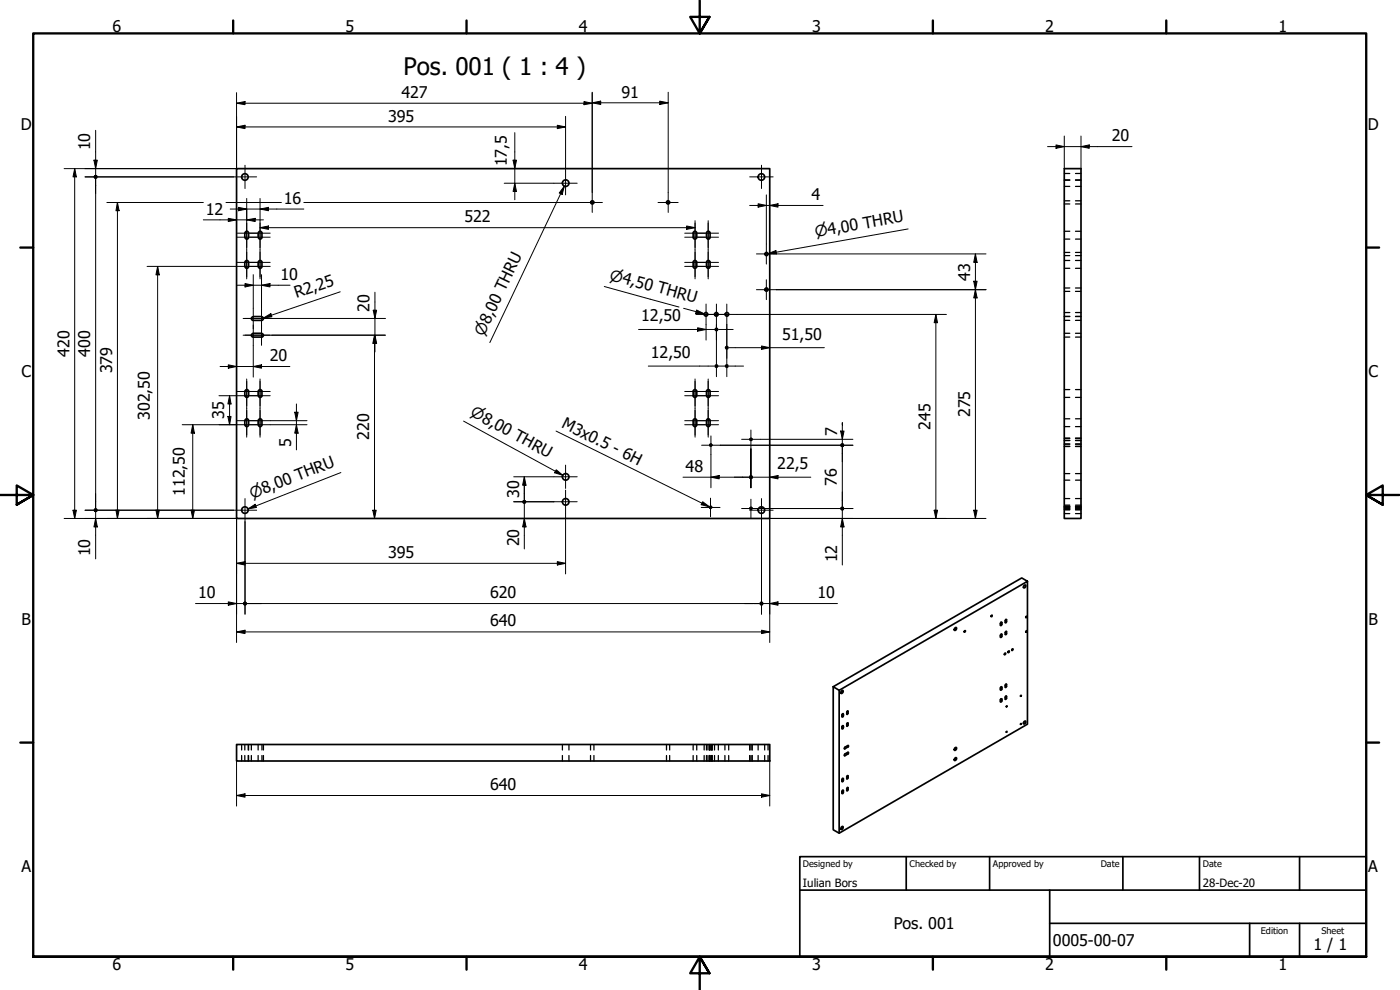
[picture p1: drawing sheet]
<svg xmlns="http://www.w3.org/2000/svg" width="420mm" height="297mm" viewBox="0 0 420 297" stroke-linecap="round" stroke-linejoin="round" font-family="sans-serif">
<!-- layer: Visible (ISO) -->
<g fill="none" stroke="#000" stroke-width=".51">
<path d="M71 50.6h160v105h-160zM319.4 50.6h5v105h-5zM73.5 70v1.2M73.5 78.7v1.2M73.5 80a.54 .54 0 0 0 .6 .5 .54 .54 0 0 0 .5-.5M73.5 78.7a.54 .54 0 0 1 .6-.5 .54 .54 0 0 1 .5 .5v1.2M73.5 69.9a.54 .54 0 0 1 .6-.5 .54 .54 0 0 1 .5 .5v1.3a.54 .54 0 0 1-.5 .5 .54 .54 0 0 1-.6-.5M77.5 79.9v-1.2a.54 .54 0 0 1 .6-.5 .54 .54 0 0 1 .5 .5v1.2M77.5 80a.54 .54 0 0 0 .6 .5 .54 .54 0 0 0 .5-.5M77.6 69.7a.54 .54 0 0 1 .6-.3 .54 .54 0 0 1 .4 .6v1.2a.54 .54 0 0 1-.5 .5 .54 .54 0 0 1-.6-.5zM208 80a.54 .54 0 0 0 .6 .5 .54 .54 0 0 0 .5-.5M208 79.9v-1.2a.54 .54 0 0 1 .6-.5 .54 .54 0 0 1 .5 .5v1.2"/>
<path d="M208.1 69.7a.54 .54 0 0 1 .6-.3 .54 .54 0 0 1 .4 .5v1.3a.54 .54 0 0 1-.6 .5 .54 .54 0 0 1-.5-.5zM212 79.9v-1.2a.54 .54 0 0 1 .6-.5 .54 .54 0 0 1 .5 .5v1.2M212 80a.54 .54 0 0 0 .6 .5 .54 .54 0 0 0 .5-.5M212.1 69.7a.54 .54 0 0 1 .6-.3 .54 .54 0 0 1 .4 .6v1.2a.54 .54 0 0 1-.5 .5 .54 .54 0 0 1-.6-.5zM76 95a.54 .54 0 0 0-.6 .6 .54 .54 0 0 0 .6 .5h2.5M76 100h2.5M76 95h2.5M78.5 95a.54 .54 0 0 1 .6 .6 .54 .54 0 0 1-.6 .5M73.5 117.5v1.2M73.5 117.4a.54 .54 0 0 1 .6-.5 .54 .54 0 0 1 .5 .5M74.6 117.5v1.2a.54 .54 0 0 1-.5 .5 .54 .54 0 0 1-.6-.5M76 100.1a.54 .54 0 0 0-.6 .5 .54 .54 0 0 0 .6 .5h2.5"/>
<path d="M77.5 117.5v1.2a.54 .54 0 0 0 .6 .5 .54 .54 0 0 0 .5-.5v-1.2M77.5 117.4a.54 .54 0 0 1 .6-.5 .54 .54 0 0 1 .5 .5M78.5 100.1a.54 .54 0 0 1 .6 .5 .54 .54 0 0 1-.6 .5M208 117.5v1.2a.54 .54 0 0 0 .6 .5 .54 .54 0 0 0 .5-.5v-1.2M208 117.4a.54 .54 0 0 1 .6-.5 .54 .54 0 0 1 .5 .5M212 117.4a.54 .54 0 0 1 .6-.5 .54 .54 0 0 1 .5 .5M212 117.5v1.2a.54 .54 0 0 0 .6 .5 .54 .54 0 0 0 .5-.5v-1.2M73.5 126.2v1.2M73.5 127.5a.54 .54 0 0 0 .6 .5 .54 .54 0 0 0 .5-.5M73.5 126.2a.54 .54 0 0 1 .6-.5 .54 .54 0 0 1 .5 .5v1.2M77.5 127.4v-1.2a.54 .54 0 0 1 .6-.5 .54 .54 0 0 1 .5 .5v1.2M77.5 127.5a.54 .54 0 0 0 .6 .5 .54 .54 0 0 0 .5-.5"/>
<path d="M208 127.5a.54 .54 0 0 0 .6 .5 .54 .54 0 0 0 .5-.5M208 127.4v-1.2a.54 .54 0 0 1 .6-.5 .54 .54 0 0 1 .5 .5v1.2M212 127.4v-1.2a.54 .54 0 0 1 .6-.5 .54 .54 0 0 1 .5 .5v1.2M212 127.5a.54 .54 0 0 0 .6 .5 .54 .54 0 0 0 .5-.5M307.4 175.6l.2-.1a.42 .42 0 0 1 .2 .6 .42 .42 0 0 1-.7 .1zM308.4 174.4l-1.8-1-56.5 32.6 1.7 1.1 56.6-32.7v42.9l-56.6 32.7-1.7-1v-43M286.5 188.5l.1-.1a.27 .27 0 0 1 .5 0 .27 .27 0 0 1-.1 .4l-.3 .4a.33 .33 0 0 1-.4-.3 .33 .33 0 0 1 .2-.4zM300.3 190.4h.4l-.3 .8-.2-.1zM300.4 186.7h.2l.1 .6-.4 .4zM301.8 185.9h.3l-.2 1-.2-.1zM301.9 189.5h.2v.7l-.3 .2-.1-.7zM303.8 194.7a.24 .24 0 0 1 .2 .3 .24 .24 0 0 1-.3 .1z"/>
<path d="M308 189.3h.2l-.2 .4zM308 185h.2l-.3 .3zM251.8 207.1v42.9M252.6 207.2l.2-.1a.47 .47 0 0 1 .2 .6 .47 .47 0 0 1-.7 .2zM252.7 217.9h.4l-.1 .7-.2 .1zM252.8 214.2l.2-.1 .1 .2-.2 .8-.2-.1zM254.2 217h.3v.6l-.2 .3zM254.2 213.5l.3-.2v.7l-.2 .4zM300.3 206.2l.2-.2 .2 .2-.3 .9-.2-.2zM300.3 209.8h.4l-.1 .7-.2 .2zM301.8 205.3h.3v.7l-.3 .3zM301.9 208.8l.2 .1v.6l-.3 .4-.1-.8z"/>
<path d="M302.1 211.8h.2l-.2 .3zM302.1 219.4l-.1 .3zM306.3 208.6h.2l-.1 .3zM307.4 216.5a.27 .27 0 0 1 .4-.1 .27 .27 0 0 1 0 .4l-.1 .2a.35 .35 0 0 1-.6 .2 .35 .35 0 0 1 .2-.6zM71 223.4h160v4.9h-160zM252.8 237.2h.3l-.2 .9-.2-.1zM252.8 233.6l.2-.1 .1 .7-.4 .4zM253.5 226.3l1.1-.6v.5l-1 .5-.2-.1zM253.6 224.2l1-.5v.4l-1.2 .6zM254.3 236.3h.2l-.2 1-.2-.1zM254.3 232.8h.2v.7l-.3 .2zM286.5 227.6l.1-.2a.27 .27 0 0 1 .5 0 .27 .27 0 0 1-.1 .4l-.2 .3a.27 .27 0 0 1-.4 0 .27 .27 0 0 1 0-.4z"/>
<path d="M286.5 224.5a.35 .35 0 0 1 .6-.2 .35 .35 0 0 1-.1 .6l-.2 .1a.27 .27 0 0 1-.4 .1 .27 .27 0 0 1 0-.5zM252.6 248.1l.2-.1a.47 .47 0 0 1 .2 .6 .47 .47 0 0 1-.7 .2z"/>
<circle cx="73.5" cy="53.1" r=".98"/>
<circle cx="169.8" cy="54.9" r=".98"/>
<circle cx="228.5" cy="53.1" r=".98"/>
<circle cx="177.8" cy="60.7" r=".48"/>
<circle cx="200.5" cy="60.7" r=".48"/>
<circle cx="230" cy="76.2" r=".48"/>
<circle cx="211.9" cy="94.3" r=".54"/>
<circle cx="215" cy="94.3" r=".54"/>
<circle cx="218.2" cy="94.3" r=".54"/>
<circle cx="230" cy="86.9" r=".48"/>
<circle cx="213.3" cy="133.6" r=".29"/>
<circle cx="225.4" cy="131.8" r=".29"/>
<circle cx="73.5" cy="153.1" r=".98"/>
<circle cx="169.8" cy="150.6" r=".98"/>
<circle cx="169.8" cy="143.1" r=".98"/>
<circle cx="213.3" cy="152.2" r=".29"/>
<circle cx="225.4" cy="152.5" r=".29"/>
<circle cx="228.5" cy="153.1" r=".98"/>
<circle cx="289.5" cy="189.4" r=".21"/>
<circle cx="297.6" cy="184.8" r=".21"/>
<circle cx="301.6" cy="196.2" r=".22"/>
<circle cx="302.7" cy="195.5" r=".25"/>
<circle cx="306.4" cy="217.2" r=".13"/>
</g>
<!-- layer: Visible Narrow (ISO) -->
<g fill="none" stroke="#000" stroke-width=".38">
<path d="M213.7 133.6a.35 .35 0 0 0-.3-.4 .35 .35 0 0 0-.4 .3 .35 .35 0 0 0 .3 .4M225.7 131.9a.35 .35 0 0 0-.2-.4 .35 .35 0 0 0-.5 .3 .35 .35 0 0 0 .3 .4M213.6 152.3a.35 .35 0 0 0-.3-.4 .35 .35 0 0 0-.4 .3 .35 .35 0 0 0 .3 .4M225.7 152.6a.35 .35 0 0 0-.2-.4 .35 .35 0 0 0-.5 .3 .35 .35 0 0 0 .3 .4M300.2 190.7l.5 .2M300.2 187.1l.5 .2M300.4 190.3l.3 .1M300.4 186.7l.3 .1M301.7 189.9l.4 .2M301.7 186.3l.4 .2M301.9 189.5l.2 .1M301.9 185.9l.2 .1"/>
<path d="M252.7 218.1l.4 .3M252.7 214.6l.4 .2M252.9 217.7l.2 .2M252.9 214.2l.2 .1M254.1 217.3l.4 .2M254.1 213.7l.4 .3M254.3 216.9l.2 .1M254.3 213.3l.2 .2M300.2 206.5l.5 .2M300.2 210l.5 .3M300.4 206.1l.3 .1M300.4 209.7l.3 .1"/>
<path d="M301.7 209.2l.4 .3M301.7 205.7l.4 .2M301.9 208.8l.2 .2M301.9 205.3l.2 .1M252.7 237.5l.4 .2M252.7 233.9l.4 .3M252.9 237.1l.2 .1M252.9 233.5l.2 .2M253.4 226.6l.2 .1M253.4 224.6h.2M254.1 226l.3 .2M254.1 224l.3 .1"/>
<path d="M254.1 236.7l.4 .2M254.1 233.1l.4 .2M254.3 236.3l.2 .1M254.3 232.7l.2 .1"/>
</g>
<!-- layer: Hidden (ISO) -->
<g fill="none" stroke="#000" stroke-width=".38">
<path d="M319.4 54h1.7M319.4 55.9h1.7M319.4 52.1h1.7M319.4 54.1h1.7M322.8 54h1.6M322.8 55.9h1.6M322.8 52.1h1.6M322.8 54.1h1.6M319.4 60.2h1.7M319.4 61.2h1.7M319.4 75.7h1.7M319.4 76.7h1.7"/>
<path d="M319.4 78.2h1.7M319.4 69.4h1.7M319.4 71.7h1.7M322.8 60.2h1.6M322.8 61.2h1.6M322.8 75.7h1.6M322.8 76.7h1.6M322.8 78.2h1.6M322.8 69.4h1.6M322.8 71.7h1.6M319.4 100h1.7M319.4 96.1h1.7"/>
<path d="M319.4 95h1.7M319.4 93.8h1.7M319.4 94.9h1.7M319.4 86.4h1.7M319.4 87.4h1.7M319.4 80.5h1.7M322.8 100h1.6M322.8 96.1h1.6M322.8 95h1.6M322.8 93.8h1.6M322.8 94.9h1.6M322.8 86.4h1.6"/>
<path d="M322.8 87.4h1.6M322.8 80.5h1.6M319.4 101.1h1.7M319.4 116.9h1.7M319.4 119.2h1.7M322.8 101.1h1.6M322.8 116.9h1.6M322.8 119.2h1.6M319.4 133.3h1.7M319.4 133.9h1.7M319.4 131.6h1.7M319.4 132.1h1.7"/>
<path d="M319.4 133.2h1.7M319.4 134h1.7M319.4 131.4h1.7M319.4 132.2h1.7M319.4 125.7h1.7M319.4 128h1.7M322.8 133.3h1.6M322.8 133.9h1.6M322.8 131.6h1.6M322.8 132.1h1.6M322.8 133.2h1.6M322.8 134h1.6"/>
<path d="M322.8 131.4h1.6M322.8 132.2h1.6M322.8 125.7h1.6M322.8 128h1.6M319.4 152.2h1.7M319.4 152.9h1.7M319.4 151.9h1.7M319.4 152.6h1.7M319.4 153h1.7M319.4 149.6h1.7M319.4 151.6h1.7M319.4 142.1h1.7"/>
<path d="M319.4 144.1h1.7M319.4 152.1h1.7M319.4 154.1h1.7M322.8 152.2h1.6M322.8 152.9h1.6M322.8 151.9h1.6M322.8 152.6h1.6M322.8 153h1.6M322.8 149.6h1.6M322.8 151.6h1.6M322.8 142.1h1.6M322.8 144.1h1.6"/>
<path d="M322.8 152.1h1.6M322.8 154.1h1.6M72.5 223.4v1.6M72.5 226.7v1.6M73.5 223.4v1.6M73.5 226.7v1.6M74.5 223.4v1.6M74.5 226.7v1.6M74.6 223.4v1.6M74.6 226.7v1.6M75.4 223.4v1.6M75.4 226.7v1.6"/>
<path d="M77.5 223.4v1.6M77.5 226.7v1.6M78.6 223.4v1.6M78.6 226.7v1.6M79.1 223.4v1.6M79.1 226.7v1.6M168.8 223.4v1.6M168.8 226.7v1.6M170.8 223.4v1.6M170.8 226.7v1.6M177.2 223.4v1.6M177.2 226.7v1.6"/>
<path d="M178.2 223.4v1.6M178.2 226.7v1.6M200 223.4v1.6M200 226.7v1.6M201 223.4v1.6M201 226.7v1.6M208 223.4v1.6M208 226.7v1.6M209.1 223.4v1.6M209.1 226.7v1.6M211.3 223.4v1.6M211.3 226.7v1.6"/>
<path d="M212 223.4v1.6M212 226.7v1.6M212.5 223.4v1.6M212.5 226.7v1.6M212.9 223.4v1.6M212.9 226.7v1.6M213 223.4v1.6M213 226.7v1.6M213.1 223.4v1.6M213.1 226.7v1.6M213.6 223.4v1.6M213.6 226.7v1.6"/>
<path d="M213.7 223.4v1.6M213.7 226.7v1.6M214.4 223.4v1.6M214.4 226.7v1.6M215.6 223.4v1.6M215.6 226.7v1.6M217.6 223.4v1.6M217.6 226.7v1.6M218.7 223.4v1.6M218.7 226.7v1.6M225 223.4v1.6M225 226.7v1.6"/>
<path d="M225.1 223.4v1.6M225.1 226.7v1.6M225.7 223.4v1.6M225.7 226.7v1.6M227.5 223.4v1.6M227.5 226.7v1.6M229.5 223.4v1.6M229.5 226.7v1.6M230.5 223.4v1.6M230.5 226.7v1.6"/>
</g>
<!-- layer: Border (ISO) -->
<g fill="none" stroke="#000" stroke-width=".7">
<path d="M70 6.1v3.9M140 6.1v3.9M210 0v10l-2.9-4.9h5.8l-2.9 4.9 2.9-4.9M280 6.1v3.9M350 6.1v3.9M6.1 74.3h3.9M410 74.3h3.9M0 148.5h10l-5-2.8v5.7l5-2.9-5 2.9M420 148.5h-10l5-2.8v5.7l-5-2.9 5 2.9M6.1 222.8h3.9M410 222.8h3.9M10 287.1v-277.1h400v277.1h-400h400"/>
<path d="M70 287.1v3.8M140 287.1v3.8M212.9 292l-2.9-4.9 2.9 4.9h-5.8l2.9-4.9v9.9M280 287.1v3.8M350 287.1v3.8"/>
</g>
<!-- layer: Title (ISO) -->
<path d="M240 257h170v30.1h-170zM272 257v10.1M297 257v10.1M337 257v10.1M360 257v10.1M390 257v10.1M240 267.1h170M315 277h95M315 267.1v20M375 277v10.1M390 277v10.1" fill="none" stroke="#000" stroke-width=".51"/>
<!-- layer: Dimension (ISO) -->
<g fill="none" stroke="#000" stroke-width=".3">
<path d="M28.7 39.1v14M71 38.1l2.5-.5v1zM71 31l2.5-.5v.9zM71 27.8v22.8h-51.8M71 38.1h98.7M71 31h106.7M154.5 39.8v20.1M167.3 37.6l2.4 .5-2.4 .5zM169.7 34.9v16.5M175.3 30.5l2.4 .5-2.4 .4zM177.7 30.8l2.6-.5v1.1zM177.7 27.7v30"/>
<path d="M177.7 30.8h22.8M198 30.3l2.5 .5-2.5 .6zM200.5 27.7v30M22.4 50.6l.5 2.5h-1zM22.4 50.6v105M25.5 53.1h44.5M28.2 48.1h1l-.5 2.5zM28.7 53.7v98.7M74 59.5v6.7M78 59.5v6.7M151.3 55h14.9M154 48.1h1l-.5 2.5z"/>
<path d="M154.5 55l.5 2.5h-1zM230 58.5v14.7M314.4 44h25.3M316.9 43.5l2.5 .5-2.5 .5zM319.4 40.8v9.8M324.4 44l2.5-.5v1zM324.4 40.8v9.8M32.1 60.8h28.9M35.2 60.8l.6 2.4h-1zM35.2 60.8v94.8M44.1 79.9h26.9M47.3 79.9l.5 2.6h-1z"/>
<path d="M47.3 79.9v75.7M61 66h18.1M67.8 60.8h16.7M68.5 65.5l2.5 .5-2.5 .5zM69.1 62.7h22.1M71.6 62.2l2.4 .5-2.4 .5zM74 66l2.6-.5v1zM78 62.7l2.6-.5v1zM78 68.3l2.6-.5v1zM78 68.3h130.6M91.2 60.8h83.6M206.1 67.8l2.5 .5-2.5 .5z"/>
<path d="M225 61.6h22M227.5 61.1l2.5 .5-2.5 .6zM231 61.6l2.5-.5v1.1zM233 76.2h62.9M292.7 76.2l.5 2.5h-1zM292.7 76.2v79.4M71 85.6h16.1M73.5 85.1l2.5 .5-2.5 .5zM76 82.4v10.1M78.5 85.6l2.5-.5v1zM78.5 82.4v10.1M79.1 95.4l2.2-1.3 .3 .9z"/>
<path d="M81.6 95.6h34.1M102.1 87.6l-23 7.8M112 93.1h1l-.5 2.5zM112.5 87.7v17.9M191.6 98.9h23.4M209.4 98.3l2.5 .6-2.5 .5zM211.9 97.4v4.6M215 97.4v15.6M215.6 98.9h4.4M218.1 97.4v15.6M221.2 94.3h62.8M233 86.9h62.9"/>
<path d="M280.9 94.3l.5 2.5h-1zM280.9 94.3v61.3M292.2 84.4h1l-.5 2.5zM292.7 86.9l.5 2.5h-1zM65.7 118.7h5.3M66 110h21M68.5 109.5l2.5 .5-2.5 .5zM68.9 118.7l.4 2.5h-.9zM68.9 118.7v8.7M76 110l2.5-.5v1zM76 103.6v9.5M81.6 100.6h34.1"/>
<path d="M112.4 100.6l.5 2.4h-1zM112.4 100.6v55M112.5 100.6l.5 2.4h-1zM194.6 109.8h19.8M215 109.8h3.1M218.8 109.8h4.3M218.8 104.3h28.6M228.5 103.8l2.5 .5-2.5 .5zM54.7 127.4h16.3M57.8 127.4l.6 2.6h-1.1zM57.8 127.4v28.2M68.4 125h.9l-.4 2.4z"/>
<path d="M81.1 127.4h11M81.1 126.2h11M88.5 123.7h1l-.5 2.5zM89 127.4l.5 2.6h-1zM89 121.2v13.8M213.4 136.4v10M216.2 133.6h9.1M225.5 133.6h30.5M228.2 131.8h27.8M252.3 129.3h1l-.5 2.5zM252.8 127.5v-.6v6.7M252.8 134.2v17.7"/>
<path d="M19.2 155.6h51.8v37.2M21.9 153.1h1l-.5 2.5zM25.5 153.1h44.5M28.7 155.6l.5 2.5h-1zM28.7 153.1v14.6M34.8 153.1h1l-.6 2.5zM46.8 153.1h1l-.5 2.5zM57.3 153.1h1.1l-.6 2.5zM73.5 156.6v27.7M111.9 153.1h1l-.5 2.5zM154.2 150.5h12M154.2 143.1h12"/>
<path d="M157.4 155.6l.5 2.5h-1.1zM157.4 143.1l.5 2.5h-1.1zM157.4 143.1v6.9M157.4 150.5v14.2M169.7 154.1v18.1M205 143.2h19.8M213.4 143.2l2.4-.5v1zM225.4 143.2h17.9M225.4 146.4v-11.7v11.7M228.2 152.6h.2M228.5 156.6v27.7M228.6 152.6h27.4"/>
<path d="M231 143.2l2.5-.5v1zM252.8 155.6l.5 2.5h-1zM252.8 152.6v16.9M280.4 153.1h1l-.5 2.5zM292.2 153.1h1l-.5 2.5zM295.9 155.6h-64.9v37.2M71 169l2.5-.5v1zM71 169h98.7M167.3 168.5l2.4 .5-2.4 .5zM58.7 181.1h14.8M68.5 180.6l2.5 .5-2.5 .5zM71 189.6l2.5-.5v1z"/>
<path d="M71 189.6h160M74.1 181.1h153.8M228.5 189.1l2.5 .5-2.5 .5zM228.5 181.1h22.8M231 181.1l2.5-.5v1zM71 238.7l2.5-.5v1zM71 228.3v13.6M71 238.7h160M228.5 238.2l2.5 .5-2.5 .5zM231 228.3v13.6"/>
</g>
<g fill="#000">
<path d="M71 38.1l2.5-.5v1z" fill-rule="evenodd"/>
<path d="M71 31l2.5-.5v.9z" fill-rule="evenodd"/>
<path d="M167.3 37.6l2.4 .5-2.4 .5z" fill-rule="evenodd"/>
<path d="M175.3 30.5l2.4 .5-2.4 .4z" fill-rule="evenodd"/>
<path d="M177.7 30.8l2.6-.5v1.1z" fill-rule="evenodd"/>
<path d="M198 30.3l2.5 .5-2.5 .6z" fill-rule="evenodd"/>
<path d="M22.4 50.6l.5 2.5h-1z" fill-rule="evenodd"/>
<path d="M28.2 48.1h1l-.5 2.5z" fill-rule="evenodd"/>
<path d="M154 48.1h1l-.5 2.5z" fill-rule="evenodd"/>
<path d="M154.5 55l.5 2.5h-1z" fill-rule="evenodd"/>
<path d="M316.9 43.5l2.5 .5-2.5 .5z" fill-rule="evenodd"/>
<path d="M324.4 44l2.5-.5v1z" fill-rule="evenodd"/>
<path d="M35.2 60.8l.6 2.4h-1z" fill-rule="evenodd"/>
<path d="M68.5 65.5l2.5 .5-2.5 .5z" fill-rule="evenodd"/>
<path d="M71.6 62.2l2.4 .5-2.4 .5z" fill-rule="evenodd"/>
<path d="M74 66l2.6-.5v1z" fill-rule="evenodd"/>
<path d="M78 62.7l2.6-.5v1z" fill-rule="evenodd"/>
<path d="M78 68.3l2.6-.5v1z" fill-rule="evenodd"/>
<path d="M206.1 67.8l2.5 .5-2.5 .5z" fill-rule="evenodd"/>
<path d="M227.5 61.1l2.5 .5-2.5 .6z" fill-rule="evenodd"/>
<path d="M231 61.6l2.5-.5v1.1z" fill-rule="evenodd"/>
<path d="M292.7 76.2l.5 2.5h-1z" fill-rule="evenodd"/>
<path d="M47.3 79.9l.5 2.6h-1z" fill-rule="evenodd"/>
<path d="M73.5 85.1l2.5 .5-2.5 .5z" fill-rule="evenodd"/>
<path d="M78.5 85.6l2.5-.5v1z" fill-rule="evenodd"/>
<path d="M79.1 95.4l2.2-1.3 .3 .9z" fill-rule="evenodd"/>
<path d="M112 93.1h1l-.5 2.5z" fill-rule="evenodd"/>
<path d="M209.4 98.3l2.5 .6-2.5 .5z" fill-rule="evenodd"/>
<path d="M280.9 94.3l.5 2.5h-1z" fill-rule="evenodd"/>
<path d="M292.2 84.4h1l-.5 2.5z" fill-rule="evenodd"/>
<path d="M292.7 86.9l.5 2.5h-1z" fill-rule="evenodd"/>
<path d="M68.5 109.5l2.5 .5-2.5 .5z" fill-rule="evenodd"/>
<path d="M76 110l2.5-.5v1z" fill-rule="evenodd"/>
<path d="M112.4 100.6l.5 2.4h-1z" fill-rule="evenodd"/>
<path d="M112.5 100.6l.5 2.4h-1z" fill-rule="evenodd"/>
<path d="M228.5 103.8l2.5 .5-2.5 .5z" fill-rule="evenodd"/>
<path d="M57.8 127.4l.6 2.6h-1.1z" fill-rule="evenodd"/>
<path d="M68.4 125h.9l-.4 2.4z" fill-rule="evenodd"/>
<path d="M68.9 118.7l.4 2.5h-.9z" fill-rule="evenodd"/>
<path d="M88.5 123.7h1l-.5 2.5z" fill-rule="evenodd"/>
<path d="M89 127.4l.5 2.6h-1z" fill-rule="evenodd"/>
<path d="M252.3 129.3h1l-.5 2.5z" fill-rule="evenodd"/>
<path d="M21.9 153.1h1l-.5 2.5z" fill-rule="evenodd"/>
<path d="M28.7 155.6l.5 2.5h-1z" fill-rule="evenodd"/>
<path d="M34.8 153.1h1l-.6 2.5z" fill-rule="evenodd"/>
<path d="M46.8 153.1h1l-.5 2.5z" fill-rule="evenodd"/>
<path d="M57.3 153.1h1.1l-.6 2.5z" fill-rule="evenodd"/>
<path d="M111.9 153.1h1l-.5 2.5z" fill-rule="evenodd"/>
<path d="M157.4 155.6l.5 2.5h-1.1z" fill-rule="evenodd"/>
<path d="M157.4 143.1l.5 2.5h-1.1z" fill-rule="evenodd"/>
<path d="M213.4 143.2l2.4-.5v1z" fill-rule="evenodd"/>
<path d="M231 143.2l2.5-.5v1z" fill-rule="evenodd"/>
<path d="M252.8 155.6l.5 2.5h-1z" fill-rule="evenodd"/>
<path d="M280.4 153.1h1l-.5 2.5z" fill-rule="evenodd"/>
<path d="M292.2 153.1h1l-.5 2.5z" fill-rule="evenodd"/>
<path d="M71 169l2.5-.5v1z" fill-rule="evenodd"/>
<path d="M167.3 168.5l2.4 .5-2.4 .5z" fill-rule="evenodd"/>
<path d="M68.5 180.6l2.5 .5-2.5 .5z" fill-rule="evenodd"/>
<path d="M71 189.6l2.5-.5v1z" fill-rule="evenodd"/>
<path d="M228.5 189.1l2.5 .5-2.5 .5z" fill-rule="evenodd"/>
<path d="M231 181.1l2.5-.5v1z" fill-rule="evenodd"/>
<path d="M71 238.7l2.5-.5v1z" fill-rule="evenodd"/>
<path d="M228.5 238.2l2.5 .5-2.5 .5z" fill-rule="evenodd"/>
<circle cx="28.7" cy="53.1" r=".62"/>
<circle cx="215" cy="98.9" r=".63"/>
<circle cx="215" cy="109.8" r=".63"/>
<circle cx="218.1" cy="109.8" r=".63"/>
<circle cx="218.1" cy="104.3" r=".63"/>
<circle cx="252.8" cy="133.6" r=".62"/>
<circle cx="28.7" cy="153.1" r=".62"/>
<circle cx="157.4" cy="150.6" r=".62"/>
<circle cx="225.4" cy="143.2" r=".63"/>
<circle cx="252.8" cy="152.6" r=".62"/>
<circle cx="73.5" cy="181.1" r=".62"/>
<circle cx="228.5" cy="181.1" r=".62"/>
</g>
<!-- layer: Center Mark (ISO) -->
<g fill="none" stroke="#000" stroke-width=".3">
<path d="M70 53.1h7M73.5 49.6v7M166.2 55h7M169.7 51.4v7.1M177.7 57.7v6M200.5 57.7v6M225 53.1h7M228.5 49.6v7M71 78.7h6.1M71 79.9h6.1M71 70h6.1M71 71.2h6.1"/>
<path d="M74 75.6v8.1M74 66.9v16.1M74 66.2v8.1M75 78.7h6.1M75 79.9h6.1M75 70h6.1M75 71.2h6.1M78 75.6v8.1M78 66.9v16.1M78 66.2v8.1M174.8 60.8h6M197.5 60.8h6"/>
<path d="M205.5 79.9h6.1M205.5 78.7h6.1M205.5 70h6.1M205.5 71.2h6.1M208.6 66.9v16.1M208.6 75.6v8.1M208.6 66.2v8.1M209.5 78.7h6.1M209.5 79.9h6.1M209.5 70h6.1M209.5 71.2h6.1M212.5 75.6v8.1"/>
<path d="M212.5 66.9v16.1M212.5 66.2v8.1M227 76.2h6M230 73.2v6M73 95.6h8M73.5 95.6h8.1M76 97.5v6.1M76 92.5v6.2M78.5 97.5v6.1M78.5 92.5v6.2M208.9 94.3h6M211.9 91.2v6.2"/>
<path d="M212 94.3h6.1M215 91.2v6.2M215.1 94.3h6.1M218.1 91.2v6.2M227 86.9h6M230 83.9v6M71 117.5h6.1M71 118.7h6.1M73 100.6h8M73.5 100.6h8.1M74 114.4v16.1M74 113.7v8.1"/>
<path d="M75 117.5h6.1M75 118.7h6.1M78 114.4v16.1M78 113.7v8.1M205.5 118.7h6.1M205.5 117.5h6.1M208.6 114.4v16.1M208.6 113.7v8.1M209.5 117.5h6.1M209.5 118.7h6.1M212.5 114.4v16.1M212.5 113.7v8.1"/>
<path d="M71 127.4h6.1M71 126.2h6.1M74 123.1v8.1M75 126.2h6.1M75 127.4h6.1M78 123.1v8.1M169.7 139.6v6.9M205.5 126.2h6.1M205.5 127.4h6.1M208.6 123.1v8.1M209.5 127.4h6.1M209.5 126.2h6.1"/>
<path d="M210.6 133.6h5.6M212.5 123.1v8.1M213.4 130.8v5.6M222.6 131.8h5.6M225.4 129v5.7M70 153.1h7M73.5 149.6v7M166.2 150.5h7M166.2 143.1h7M169.7 147.1v7M210.4 152.3h5.7M213.2 149.5v5.6"/>
<path d="M222.6 152.6h5.6M225 153.1h7M225.4 149.8v5.6M228.5 149.6v7"/>
</g>
<!-- layer: Symbol (ISO) -->
<g fill="none" stroke="#000" stroke-width=".3">
<path d="M169.4 55.9l-.7 2.4-.9-.4zM169.4 55.9l-22.4 46.9M230.5 76.1l2.4-.9 .1 1zM272.5 68.7l-42 7.4M181.4 86l22.4 6.1M205.2 92.5l6.1 1.7M209 93l2.3 1.2-2.5-.2zM139.1 126.4l29.8 16.2M166.9 129.3l46 22.8M74.4 152.7l2.2-1.4 .4 1zM102.3 141.8l-27.9 10.9M166.9 141l2 1.6-2.5-.8z"/>
<path d="M210.9 150.5l2 1.6-2.5-.7z"/>
</g>
<g fill="#000">
<path d="M169.4 55.9l-.7 2.4-.9-.4z" fill-rule="evenodd"/>
<path d="M230.5 76.1l2.4-.9 .1 1z" fill-rule="evenodd"/>
<path d="M209 93l2.3 1.2-2.5-.2z" fill-rule="evenodd"/>
<path d="M74.4 152.7l2.2-1.4 .4 1z" fill-rule="evenodd"/>
<path d="M166.9 141l2 1.6-2.5-.8z" fill-rule="evenodd"/>
<path d="M210.9 150.5l2 1.6-2.5-.7z" fill-rule="evenodd"/>
</g>
<text font-size="7.2" x="121.1" y="22.5">Pos. 001 ( 1 : 4 )</text>
<g font-size="4.8">
<text x="33.7" y="9.6">6</text>
<text x="103.7" y="9.6">5</text>
<text x="173.7" y="9.6">4</text>
<text x="243.7" y="9.6">3</text>
<text x="313.7" y="9.6">2</text>
<text x="383.7" y="9.6">1</text>
<text x="120.5" y="29.4">427</text>
<text x="186.5" y="29.3">91</text>
<text x="6.2" y="38.9">D</text>
<text x="116.5" y="36.5">395</text>
<text x="410.5" y="38.9">D</text>
<text x="27.1" y="45.1" transform="rotate(-90 27.1 45.1)">10</text>
<text x="333.7" y="42.4">20</text>
<text x="152.1" y="49.9" transform="rotate(-90 152.1 49.9)">17,5</text>
<text x="61.8" y="64.4">12</text>
<text x="85.2" y="61.1">16</text>
<text x="243.6" y="60.1">4</text>
<text x="139.4" y="66.7">522</text>
<text x="84.2" y="84">10</text>
<text x="89" y="89.5" transform="rotate(-19 89 89.5)">R2,25</text>
<text x="291.1" y="84.2" transform="rotate(-90 291.1 84.2)">43</text>
<text x="110.9" y="93.6" transform="rotate(-90 110.9 93.6)">20</text>
<text x="192.4" y="96.4">12,50</text>
<text x="234.7" y="101.9">51,50</text>
<text x="20.8" y="107" transform="rotate(-90 20.8 107)">420</text>
<text x="27.1" y="107" transform="rotate(-90 27.1 107)">400</text>
<text x="195.3" y="107.4">12,50</text>
<text x="6.4" y="113.1">C</text>
<text x="33.7" y="112.1" transform="rotate(-90 33.7 112.1)">379</text>
<text x="81" y="108.4">20</text>
<text x="410.7" y="113.1">C</text>
<text x="67.2" y="125.7" transform="rotate(-90 67.2 125.7)">35</text>
<text x="291.1" y="125.2" transform="rotate(-90 291.1 125.2)">275</text>
<text x="45" y="126" transform="rotate(-90 45 126)">302,50</text>
<text x="168.3" y="128.3" transform="rotate(26 168.3 128.3)">M3x0.5 - 6H</text>
<text x="251.3" y="130.9" transform="rotate(-90 251.3 130.9)">7</text>
<text x="279.3" y="128.9" transform="rotate(-90 279.3 128.9)">245</text>
<text x="87.4" y="134.2" transform="rotate(-90 87.4 134.2)">5</text>
<text x="110.7" y="132" transform="rotate(-90 110.7 132)">220</text>
<text x="205.7" y="141.5">48</text>
<text x="233.2" y="140.8">22,5</text>
<text x="55.5" y="148.8" transform="rotate(-90 55.5 148.8)">112,50</text>
<text x="155.8" y="149.5" transform="rotate(-90 155.8 149.5)">30</text>
<text x="251.1" y="145.7" transform="rotate(-90 251.1 145.7)">76</text>
<text x="27.1" y="166.9" transform="rotate(-90 27.1 166.9)">10</text>
<text x="116.5" y="167.4">395</text>
<text x="155.8" y="163.9" transform="rotate(-90 155.8 163.9)">20</text>
<text x="251.3" y="168.8" transform="rotate(-90 251.3 168.8)">12</text>
<text x="59.4" y="179.5">10</text>
<text x="147.1" y="179.5">620</text>
<text x="245.4" y="179.5">10</text>
<text x="6.4" y="187.4">B</text>
<text x="147.1" y="187.9">640</text>
<text x="410.7" y="187.4">B</text>
<text x="147.1" y="237.1">640</text>
<text x="6.4" y="261.7">A</text>
<text x="410.7" y="261.7">A</text>
<text x="268.2" y="278.8">Pos. 001</text>
<text x="316" y="283.8">0005-00-07</text>
<text x="394.2" y="285">1 / 1</text>
<text x="33.7" y="290.9">6</text>
<text x="103.7" y="290.9">5</text>
<text x="173.7" y="290.9">4</text>
<text x="243.7" y="290.9">3</text>
<text x="313.7" y="290.9">2</text>
<text x="383.7" y="290.9">1</text>
</g>
<g font-size="4.6">
<text x="244.8" y="71.2" transform="rotate(-10 244.8 71.2)">⌀4,00 THRU</text>
<text x="182.8" y="83.9" transform="rotate(15 182.8 83.9)">⌀4,50 THRU</text>
<text x="145.2" y="101.1" transform="rotate(-65 145.2 101.1)">⌀8,00 THRU</text>
<text x="140.9" y="124.6" transform="rotate(29 140.9 124.6)">⌀8,00 THRU</text>
<text x="75.6" y="149.7" transform="rotate(-21 75.6 149.7)">⌀8,00 THRU</text>
</g>
<g font-size="3.4">
<text x="241" y="266">Iulian Bors</text>
<text x="361" y="266">28-Dec-20</text>
</g>
<g font-size="2.7">
<text x="241" y="260.1">Designed by</text>
<text x="273" y="260.1">Checked by</text>
<text x="298" y="260.1">Approved by</text>
<text x="330.3" y="260">Date</text>
<text x="361" y="260">Date</text>
<text x="378.4" y="280.1">Edition</text>
<text x="396.6" y="280.1">Sheet</text>
</g>
</svg>
